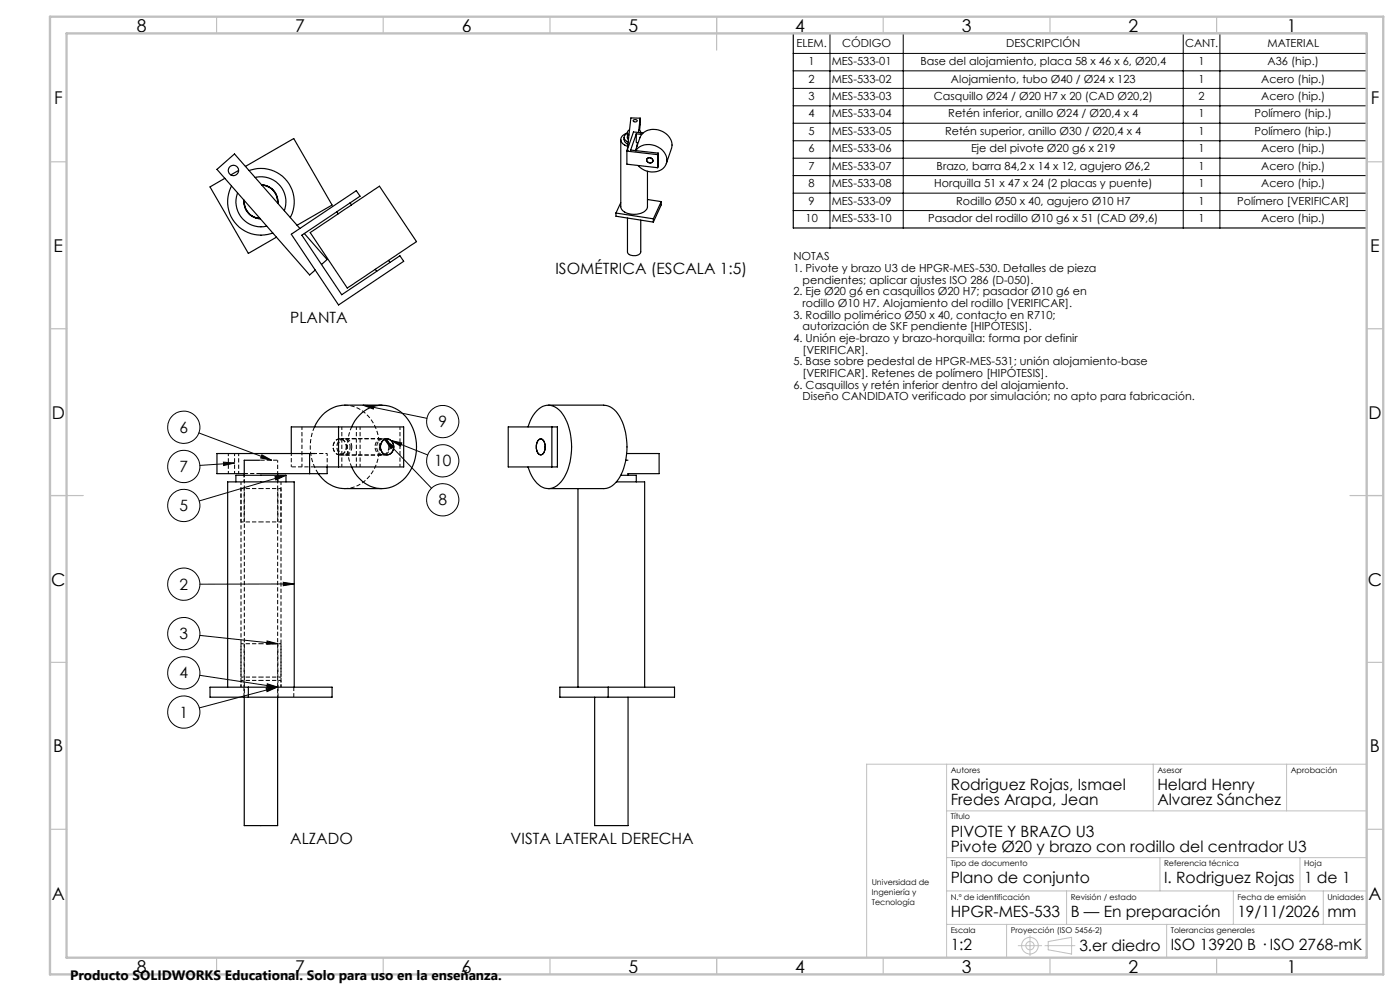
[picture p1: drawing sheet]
<svg xmlns="http://www.w3.org/2000/svg" width="420mm" height="297mm" viewBox="0 0 420 297" stroke-linecap="round" stroke-linejoin="round" font-family="sans-serif">
<g fill="none" stroke="#000" stroke-width=".3" stroke-dasharray="1.3 .6" stroke-dashoffset=".4" stroke-linecap="butt">
<path d="M90.6 139.9v-12M102.6 127.9v12M103.9 133.9a2.03 2.03 0 0 0-2-2.4 2.03 2.03 0 0 0-2 2.4 2.03 2.03 0 0 0 2 2.4 2.03 2.03 0 0 0 2-2.4M105 133.9a2.03 2.03 0 0 0-2-2.4 2.03 2.03 0 0 0-2 2.4 2.03 2.03 0 0 0 2 2.4 2.03 2.03 0 0 0 2-2.4M106.9 139.9v-12M108 139.9v-12M117 133.9a2.03 2.03 0 0 0-2-2.4 2.03 2.03 0 0 0-2 2.4 2.03 2.03 0 0 0 2 2.4 2.03 2.03 0 0 0 2-2.4M120 139.9v-12M72.3 146.4v10M72.3 144.4v61.5M73.2 146.4v10M83.3 156.4v-10"/>
<path d="M84.3 156.4v-10M72.3 192.9v10M73.2 192.9v10M83.3 202.9v-10M84.3 202.9v-10M84.3 205.9v-61.5"/>
</g>
<path d="M101.9 136.3h14.2M105.5 127.9a14.8 14.8 0 0 0 0 12M113.8 133.9a11.9 11.9 0 0 0-9.2-12.4l-1.1-.1M116.1 131.5h-14.2M78 141.9h-4.7M103.5 146.4a11.1 11.1 0 0 0 10.2-10.2l.1-2.3" fill="none" stroke="#000" stroke-width=".3" stroke-dasharray="1.3 .6" stroke-dashoffset=".2" stroke-linecap="butt"/>
<path d="M94.4 127.9a14.6 14.6 0 0 0 1.1 14" fill="none" stroke="#000" stroke-width=".3" stroke-dasharray="1.3 .6" stroke-linecap="butt"/>
<path d="M105.5 133.9a2.09 2.09 0 0 0-1.9-2.5 2.09 2.09 0 0 0-2.2 2.3 2.08 2.08 0 0 0 1.1 2.5 2.08 2.08 0 0 0 2.7-.9l.3-1.4M116.7 133.9a2.09 2.09 0 0 0-2-2.5 2.09 2.09 0 0 0-2.2 2.3 2.08 2.08 0 0 0 1.2 2.5 2.08 2.08 0 0 0 2.6-.9l.4-1.4M73.2 205.9v3M83.4 208.9v-3M88.1 208.9v-3" fill="none" stroke="#000" stroke-width=".3" stroke-dasharray="1.3 .6" stroke-dashoffset=".1" stroke-linecap="butt"/>
<g fill="none" stroke="#000" stroke-width=".3" stroke-dasharray="1.3 .6" stroke-dashoffset=".5" stroke-linecap="butt">
<path d="M68.5 135.9v6M87.4 139.9v-4M98.2 139.9v-4M70.4 141.9v-6M71.6 141.9v-6M72.3 156.4h6M72.3 146.4h6M78.3 156.4h6M78.3 146.4h6M83.3 141.9v-4M72.3 192.9h6M78.3 192.9h6"/>
<path d="M72.3 203.9h6M72.3 202.9h6M78.3 203.9h6M78.3 202.9h6"/>
</g>
<path d="M78 137.9h5.3M87.4 139.9h7.2" fill="none" stroke="#000" stroke-width=".3" stroke-dasharray="1.3 .6" stroke-dashoffset="-.1" stroke-linecap="butt"/>
<path d="M98.2 135.9h-3.6" fill="none" stroke="#000" stroke-width=".3" stroke-dasharray="1.3 .6" stroke-dashoffset=".8" stroke-linecap="butt"/>
<path d="M103.5 136.4h11.1M114.6 131.4h-11.1" fill="none" stroke="#000" stroke-width=".3" stroke-dasharray="1.3 .6" stroke-dashoffset="-.2" stroke-linecap="butt"/>
<path d="M101.9 136.3h1.1M103 131.5h-1.1M115 136.3h1.1M116.1 131.5h-1.1M73.2 142.4v2M83.4 144.4v-2M72.3 203.9v2M73.2 203.9v2M83.4 205.9v-2M84.3 205.9v-2" fill="none" stroke="#000" stroke-width=".3" stroke-dasharray="1.3 .6" stroke-dashoffset=".6" stroke-linecap="butt"/>
<path d="M73.3 142.4v66.5M83.3 208.9v-66.5" fill="none" stroke="#000" stroke-width=".3" stroke-dasharray="1.3 .6" stroke-dashoffset=".7" stroke-linecap="butt"/>
<g fill="none" stroke="#000" stroke-width=".35">
<path d="M238 10h172v58.3h-172zM188.2 39.9a1.37 1.37 0 0 0-1 1.4 1.37 1.37 0 0 0 1.2 1.3M188.2 39.9a1.91 1.91 0 0 0-1.7 1.1 1.91 1.91 0 0 0 .3 2l1.5 .8M188.2 39.7v1.7M188.8 38.9a.88 .88 0 0 0-.6 .7 .88 .88 0 0 0 .5 .9M190 36a.6 .6 0 0 1 .7-.2 .6 .6 0 0 1 .4 .5 .6 .6 0 0 1-.7 .3 .6 .6 0 0 1-.4-.6zM191.7 38.9l.5 .8M192.1 35.4l-.5 4.3M192.1 35.4l-2.8-.1-1.1 9.7M192.1 35.4l-.2 3.6M192.9 39.9l-2.9-.4-1.9 5.8M67.5 53.4l-4.5 2.6 11.5 19.9 8.4-4.8"/>
<path d="M69.5 55.7a10 10 0 0 0 1.3 11.4 10 10 0 0 0 11 2.7M71.3 57.8a7.5 7.5 0 0 0 8.7 10M71.6 51.1l-2.3 1.3M73.6 49.9l14.5-8.4 11.5 20-10.5 6M74.7 51.1a10 10 0 0 1 11.1 2.8 10 10 0 0 1 1.3 11.3M76.6 53.2a7.5 7.5 0 0 1 8.7 9.9M78.5 55.4a5.1 5.1 0 0 1 4.9 5.6M78.5 55.4a5.1 5.1 0 0 1 4.8 5.5M78.6 55.5a5 5 0 0 1 4.7 5.4M186.2 41.8v20.1a3.1 3.1 0 0 0 3.3 2.3 4.1 4.1 0 0 0 4.7-2.1v-10.8M187.2 41.2a1.74 1.74 0 0 0 1.1 2M188.1 45.3l9.2 1.1"/>
<path d="M188.1 45.3v3.9l9.2 1.1M188.2 45h.1M188.2 41l.3 .8M190.6 45.1l1.4-3.8a4.9 4.9 0 0 1 7.5-1.5 4.1 4.1 0 0 1 1.9 4.7l-1.5 4.5M190.6 45.1h.1M190.7 45.2a5.4 5.4 0 0 1 8.9 1 3.6 3.6 0 0 1-3.7 5.3 5.9 5.9 0 0 1-4.5-1.9M190.9 40.1v2.6M190.9 40.1l1.6 .2M190.9 40.1l-1.7 4.9 8.2 .9M191.2 42.8l-.1 1M194.2 47.5a.89 .89 0 0 1 1.3-.1 .89 .89 0 0 1-.1 1.4 .93 .93 0 0 1-1-.2 .93 .93 0 0 1-.2-1.1zM194.2 59.8l4.2 .6"/>
<path d="M197.3 46.4v3.9M197.4 45.9l-.1 .5M197.4 45.9l-.1 4.4M73.2 60a5.1 5.1 0 0 0 4.9 5.6M73.2 60a5 5 0 0 0 4.8 5.5 5 5 0 0 1-4.7-5.4M87.4 70.2l19.5-13.1 1.1 1.7-17.4 11.7 11.9 17.8 17.5-11.6 1.1 1.6-19.5 13.1zM90 68.5l-19.7-22.4-5.2 4.7 27.8 31.6 1.7-1.5M91.3 70l6.8 7.8-1.7 1.5M93.1 69.7l20.7-13.9 11.2 16.6-20.8 13.9zM101 63.5l.5 .6M105 60.8l.4 .6M116.6 78l.4 .7"/>
<path d="M184.8 63.8l11.2 1.8M184.8 63.8v1l11.2 1.8M186.2 60.7l-1.4 3.1M188.2 65.4v10.1a2.38 2.38 0 0 0 3.6 .7l.4-.7v-9.5M196 65.6v1M198.4 60.4l-2.4 5.2M198.4 60.4v1l-2.4 5.2M112.6 80.7l.4 .6M78 137.9h-4.7v4.5M87.4 135.9v-8h33.7v12h-26.5M92.9 135.9v6.1M94.6 135.9h-29.5v6.1h8.2"/>
<path d="M98.1 139.9v2.1h-20.1M101.6 127.9v12M105.5 127.9a9.6 9.6 0 0 1 13.8-5.1 13.8 13.8 0 0 1 .9 21.7 9.3 9.3 0 0 1-14.2-3.6l-.5-1M114.6 121.4h-11.2a10.3 10.3 0 0 0-9.1 6.5M114.8 132.1a2.08 2.08 0 0 1 2.5-.1 2.08 2.08 0 0 1 .8 2.4 2 2 0 0 1-2.3 1.9 2 2 0 0 1-1.7-2.4l.2-.9zM152.5 127.9h14.7v12h-14.7zM158.4 127.9a8.8 8.8 0 0 1 5-6.3 5.3 5.3 0 0 1 5.9 3.2 19.6 19.6 0 0 1-.5 19 4.7 4.7 0 0 1-6.6 1.9 10.5 10.5 0 0 1-3.8-5.8M161.6 131.9a1.16 1.16 0 0 1 1.3-.1 1.16 1.16 0 0 1 .5 1.2 2.42 2.42 0 0 1-1.3 3.3 3 3 0 0 1-.5-4.4zM164.5 121.4h16.6a6.3 6.3 0 0 1 5.2 4.2 19.7 19.7 0 0 1-.9 18.2 5.2 5.2 0 0 1-4.3 2.6h-16.6M165.6 127.9v12M187.7 137.9h.7M188 135.9h9.7v6.1h-9.3v.4"/>
<path d="M70.8 144.4v-2h15v2M83.3 142v.4M95.5 142a9.9 9.9 0 0 0 7.9 4.4h11.2M173.4 146.4v59.5M184.9 144.4h8.5v61.5M186.2 142.4h4.7v2M63 205.9h36.6v3h-36.6zM68.3 205.9v-61.5h20v61.5M73.3 208.9v38.5h10v-38.5M74.5 205.9v3M168 205.9h34.4v3h-34.4zM178.4 208.9v38.5h10v-38.5"/>
<path d="M182.5 205.9v3"/>
<circle cx="70" cy="51.1" r="1.55"/>
</g>
<g fill="none" stroke="#000" stroke-width=".3">
<path d="M238 16h172M249 10v58.3M271 10v58.3M355 10v58.3M366 10v58.3M238 21.2h172M238 26.5h172M238 31.7h172M238 36.9h172M238 42.2h172M238 47.4h172M238 52.6h172"/>
<path d="M238 57.9h172M238 63.1h172M59.7 129.7l21.8 8.2M67 138.5l3.3 .3-3.2 .7zM70.3 138.8l-10.3 .7M78.6 136.3l2.9 1.6-3.3-.6zM108.9 121.4l3.3 .2-.2 1zM108.9 121.4l19.2 4M115.4 131.7l2.6 2-.7 .7zM115.4 131.7l14.1 14.6M117.3 132l3.2 .7-.3 1zM117.3 132l11 4.3"/>
<path d="M82.5 142.9l3.3-.5-3 1.5zM85.8 142.4l-26 7.7M85 174.5l3.3 .5-3.3 .5zM88.3 175l-28.3 .1M59.9 190.4l23.4 2.5M80.1 192.1l3.2 .8-3.3 .2zM59.9 202.4l23.5 3.5M79.8 206.3l3.3-.4-3 1.4zM80.2 204.9l3.2 1h-3.4zM83.1 205.9l-23.3 6.3"/>
<circle cx="55.1" cy="139.8" r="4.8"/>
<circle cx="55.1" cy="128" r="4.8"/>
<circle cx="132.8" cy="126.3" r="4.8"/>
<circle cx="132.8" cy="138.1" r="4.8"/>
<circle cx="55.1" cy="151.5" r="4.8"/>
<circle cx="132.8" cy="149.8" r="4.8"/>
<circle cx="55.1" cy="175.1" r="4.8"/>
<circle cx="55.1" cy="189.9" r="4.8"/>
<circle cx="55.1" cy="201.7" r="4.8"/>
<circle cx="55.1" cy="213.4" r="4.8"/>
</g>
<g fill="none" stroke="#c0c0c0" stroke-width=".3">
<path d="M284 229v58M346 229v14M386 229v14M410 229h-150v58M284 243h126M284 257h126M348 257v10M390 257v10M284 267h126M284 277h126M302 277v10M320 267v10"/>
<path d="M350 277v10M370 267v10M397 267v10M305.5 283.4h7M309 280.4v6M313.5 283.4h9M314.5 282.2l7-1.3v5l-7-1.2z"/>
<circle cx="309" cy="283.4" r="2.49"/>
<circle cx="309" cy="283.4" r="1.25"/>
</g>
<g fill="none" stroke="#c0c0c0" stroke-width=".35">
<path d="M65 5v5M115 5v5M165 5v5M215 5v10M265 5v5M315 5v5M365 5v5M15 48.5h5M410 48.5h5M15 98.5h5M410 98.5h5M15 148.5h10"/>
<path d="M405 148.5h10M15 198.5h5M410 198.5h5M15 248.5h5M410 248.5h5M65 287v5M115 287v5M165 287v5M215 287v5M265 287v5M315 287v5M365 287v5"/>
</g>
<path d="M15 5h400v287h-400zM20 10h390v277h-390z" fill="none" stroke="#c0c0c0" stroke-width=".7"/>
<path d="M79.8 206.3l3.3-.4-3 1.4zM85 174.5l3.3 .5-3.3 .5zM80.1 192.1l3.2 .8-3.3 .2zM80.2 204.9l3.2 1h-3.4zM82.5 142.9l3.3-.5-3 1.5zM78.6 136.3l2.9 1.6-3.3-.6zM67 138.5l3.3 .3-3.2 .7zM115.4 131.7l2.6 2-.7 .7zM108.9 121.4l3.3 .2-.2 1zM117.3 132l3.2 .7-.3 1z" fill="#000"/>
<g font-size="5.3">
<text x="41" y="9.5">8</text>
<text x="88.5" y="9.5">7</text>
<text x="138.5" y="9.5">6</text>
<text x="188.5" y="9.5">5</text>
<text x="238.5" y="9.5">4</text>
<text x="288.5" y="9.5">3</text>
<text x="338.5" y="9.5">2</text>
<text x="386" y="9.5">1</text>
<text x="16.2" y="31.3">F</text>
<text x="411.2" y="31.3">F</text>
<text x="16.1" y="75.5">E</text>
<text x="411.1" y="75.5">E</text>
<text x="15.5" y="125.5">D</text>
<text x="410.5" y="125.5">D</text>
<text x="15.4" y="175.5">C</text>
<text x="410.4" y="175.5">C</text>
<text x="16" y="225.5">B</text>
<text x="411" y="225.5">B</text>
<text x="15.5" y="269.8">A</text>
<text x="410.5" y="269.8">A</text>
<text x="41" y="291.5">8</text>
<text x="88.5" y="291.5">7</text>
<text x="138.5" y="291.5">6</text>
<text x="188.5" y="291.5">5</text>
<text x="238.5" y="291.5">4</text>
<text x="288.5" y="291.5">3</text>
<text x="338.5" y="291.5">2</text>
<text x="386" y="291.5">1</text>
</g>
<g font-size="4.7">
<text x="166.6" y="82.1">ISOMÉTRICA (ESCALA 1:5)</text>
<text x="87.1" y="96.9">PLANTA</text>
<text x="53.9" y="129.7">6</text>
<text x="131.5" y="128">9</text>
<text x="53.9" y="141.5">7</text>
<text x="130.2" y="139.8">10</text>
<text x="53.9" y="153.2">5</text>
<text x="131.5" y="151.5">8</text>
<text x="53.9" y="176.8">2</text>
<text x="53.9" y="191.6">3</text>
<text x="53.9" y="203.3">4</text>
<text x="53.9" y="215.1">1</text>
<text x="285.2" y="236.7">Rodriguez Rojas, Ismael</text>
<text x="347.2" y="236.7">Helard Henry</text>
<text x="285.2" y="241.3">Fredes Arapa, Jean</text>
<text x="347.2" y="241.3">Alvarez Sánchez</text>
<text x="285.2" y="250.7">PIVOTE Y BRAZO U3</text>
<text x="87.1" y="252.9">ALZADO</text>
<text x="153.2" y="252.9">VISTA LATERAL DERECHA</text>
<text x="285.2" y="255.3">Pivote Ø20 y brazo con rodillo del centrador U3</text>
<text x="285.2" y="264.7">Plano de conjunto</text>
<text x="349.2" y="264.7">I. Rodriguez Rojas</text>
<text x="391.2" y="264.7">1 de 1</text>
<text x="285.2" y="274.7">HPGR-MES-533</text>
<text x="321.2" y="274.7">B — En preparación</text>
<text x="371.2" y="274.7">19/11/2026</text>
<text x="398.2" y="274.9">mm</text>
<text x="285.2" y="284.7">1:2</text>
<text x="323.8" y="284.9">3.er diedro</text>
<text x="351.2" y="284.7">ISO 13920 B · ISO 2768-mK</text>
</g>
<text font-size="4.1" x="21" y="293.7">Producto SOLIDWORKS Educational. Solo para uso en la enseñanza.</text>
<g font-size="3.3">
<text x="238.9" y="14.2">ELEM.</text>
<text x="252.7" y="14.2">CÓDIGO</text>
<text x="301.9" y="14.2">DESCRIPCIÓN</text>
<text x="355.5" y="14.2">CANT.</text>
<text x="380.2" y="14.2">MATERIAL</text>
<text x="242.6" y="19.5">1</text>
<text x="249.5" y="19.5">MES-533-01</text>
<text x="276.1" y="19.5">Base del alojamiento, placa 58 x 46 x 6, Ø20,4</text>
<text x="359.6" y="19.5">1</text>
<text x="380.3" y="19.5">A36 (hip.)</text>
<text x="242.6" y="24.7">2</text>
<text x="242.6" y="30">3</text>
<text x="249.5" y="24.7">MES-533-02</text>
<text x="249.5" y="30">MES-533-03</text>
<text x="280.2" y="30">Casquillo Ø24 / Ø20 H7 x 20 (CAD Ø20,2)</text>
<text x="285.3" y="24.7">Alojamiento, tubo Ø40 / Ø24 x 123</text>
<text x="359.6" y="24.7">1</text>
<text x="359.6" y="30">2</text>
<text x="378.4" y="24.7">Acero (hip.)</text>
<text x="378.4" y="30">Acero (hip.)</text>
<text x="242.6" y="35.2">4</text>
<text x="249.5" y="35.2">MES-533-04</text>
<text x="284.5" y="35.2">Retén inferior, anillo Ø24 / Ø20,4 x 4</text>
<text x="359.6" y="35.2">1</text>
<text x="376.4" y="35.2">Polímero (hip.)</text>
<text x="242.6" y="40.4">5</text>
<text x="249.5" y="40.4">MES-533-05</text>
<text x="283.6" y="40.4">Retén superior, anillo Ø30 / Ø20,4 x 4</text>
<text x="359.6" y="40.4">1</text>
<text x="376.4" y="40.4">Polímero (hip.)</text>
<text x="242.6" y="45.7">6</text>
<text x="249.5" y="45.7">MES-533-06</text>
<text x="291.3" y="45.7">Eje del pivote Ø20 g6 x 219</text>
<text x="359.6" y="45.7">1</text>
<text x="378.4" y="45.7">Acero (hip.)</text>
<text x="242.6" y="50.9">7</text>
<text x="249.5" y="50.9">MES-533-07</text>
<text x="281" y="50.9">Brazo, barra 84,2 x 14 x 12, agujero Ø6,2</text>
<text x="359.6" y="50.9">1</text>
<text x="378.4" y="50.9">Acero (hip.)</text>
<text x="242.6" y="56.1">8</text>
<text x="249.5" y="56.1">MES-533-08</text>
<text x="280.3" y="56.1">Horquilla 51 x 47 x 24 (2 placas y puente)</text>
<text x="359.6" y="56.1">1</text>
<text x="378.4" y="56.1">Acero (hip.)</text>
<text x="242.6" y="61.4">9</text>
<text x="249.5" y="61.4">MES-533-09</text>
<text x="286.8" y="61.4">Rodillo Ø50 x 40, agujero Ø10 H7</text>
<text x="359.6" y="61.4">1</text>
<text x="371.1" y="61.4">Polímero [VERIFICAR]</text>
<text x="241.7" y="66.6">10</text>
<text x="249.5" y="66.6">MES-533-10</text>
<text x="278.5" y="66.6">Pasador del rodillo Ø10 g6 x 51 (CAD Ø9,6)</text>
<text x="359.6" y="66.6">1</text>
<text x="378.4" y="66.6">Acero (hip.)</text>
<text x="238" y="78">NOTAS</text>
<text x="238" y="81.5">1. Pivote y brazo U3 de HPGR-MES-530. Detalles de pieza</text>
<text x="238" y="88.5">2. Eje Ø20 g6 en casquillos Ø20 H7; pasador Ø10 g6 en</text>
<text x="240.8" y="85">pendientes; aplicar ajustes ISO 286 (D-050).</text>
<text x="238" y="95.5">3. Rodillo polimérico Ø50 x 40, contacto en R710;</text>
<text x="240.8" y="92">rodillo Ø10 H7. Alojamiento del rodillo [VERIFICAR].</text>
<text x="240.8" y="99">autorización de SKF pendiente [HIPÓTESIS].</text>
<text x="238" y="102.5">4. Unión eje-brazo y brazo-horquilla: forma por definir</text>
<text x="240.8" y="106">[VERIFICAR].</text>
<text x="238" y="109.5">5. Base sobre pedestal de HPGR-MES-531; unión alojamiento-base</text>
<text x="240.8" y="113">[VERIFICAR]. Retenes de polímero [HIPÓTESIS].</text>
<text x="238" y="116.5">6. Casquillos y retén inferior dentro del alojamiento.</text>
<text x="240.8" y="120">Diseño CANDIDATO verificado por simulación; no apto para fabricación.</text>
</g>
<g font-size="2.4">
<text x="285.2" y="231.6">Autores</text>
<text x="347.2" y="231.6">Asesor</text>
<text x="387.2" y="231.6">Aprobación</text>
<text x="285.2" y="245.6">Título</text>
<text x="285.2" y="259.6">Tipo de documento</text>
<text x="349.2" y="259.6">Referencia técnica</text>
<text x="391.2" y="259.6">Hoja</text>
<text x="261.5" y="265.3">Universidad de</text>
<text x="261.5" y="268.3">Ingeniería y</text>
<text x="285.2" y="269.6">N.º de identificación</text>
<text x="321.2" y="269.6">Revisión / estado</text>
<text x="371.2" y="269.6">Fecha de emisión</text>
<text x="398.2" y="269.6">Unidades</text>
<text x="261.5" y="271.3">Tecnología</text>
<text x="285.2" y="279.6">Escala</text>
<text x="303.2" y="279.6">Proyección (ISO 5456-2)</text>
<text x="351.2" y="279.6">Tolerancias generales</text>
</g>
</svg>
